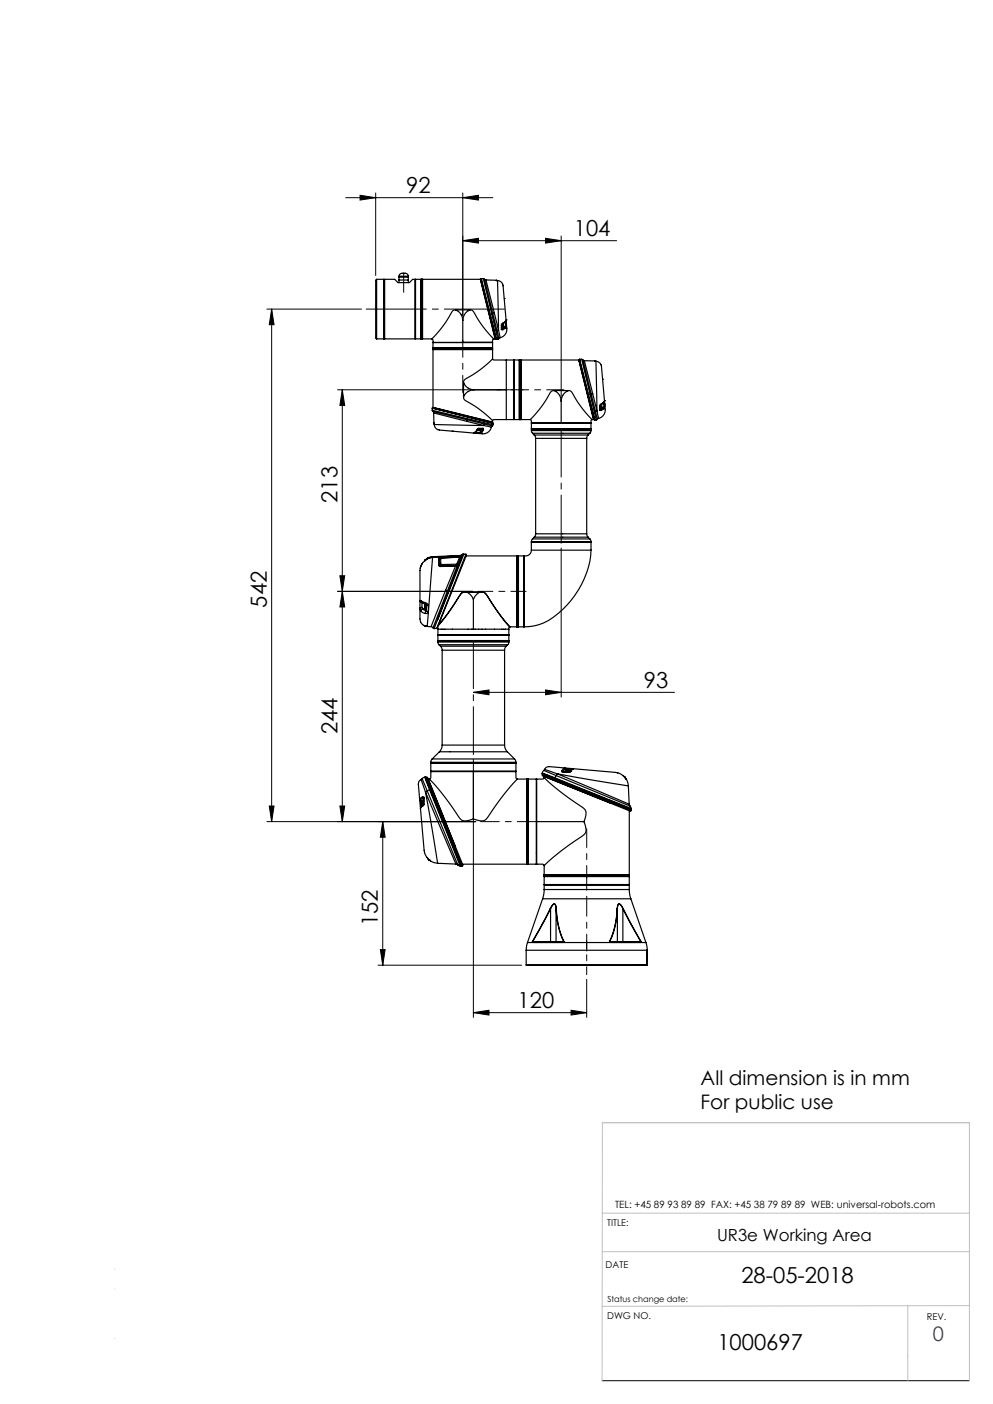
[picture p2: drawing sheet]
<svg xmlns="http://www.w3.org/2000/svg" width="210mm" height="297mm" viewBox="0 0 210 297" stroke-linecap="round" stroke-linejoin="round" font-family="sans-serif">
<g fill="none" stroke="#000" stroke-width=".21">
<path d="M73.1 41.8h31.1M76.1 41.3l3.3 .5-3.3 .5zM79.4 40.8v17.5M97.9 41.8l3.3-.5v1zM97.9 40.8v26M97.9 50.9l3.3-.5v1zM97.9 50.9h32.5M115.4 50.4l3.3 .5-3.3 .5zM118.7 49.9v34M56.4 65.4h20M57.4 65.4l.6 3.3h-1.1zM57.4 65.4v108.4"/>
<path d="M71.4 82.5h35.8M72.4 82.5l.5 3.3h-1zM72.4 82.5v91.3M118.7 115.9v31.6M71.4 125.1h28.6M71.9 121.8h1l-.5 3.3zM72.4 125.1l.5 3.3h-1zM100.1 146.5l3.3-.5v1zM100.1 146.5h42.5M115.4 146l3.3 .5-3.3 .5zM56.4 173.8h44.2M56.9 170.5h1.1l-.6 3.3z"/>
<path d="M71.9 170.5h1l-.5 3.3zM80.9 173.8v30.4M80.9 173.8l.6 3.3h-1.1zM100.1 160.6v54.6M79.9 204.2h30.4M80.4 200.9h1.1l-.6 3.3zM100.1 214.2l3.3-.5v1zM100.1 214.2h24M120.8 213.7l3.3 .5-3.3 .5zM124.1 207.2v8M127.3 292.1h77.7"/>
</g>
<path d="M127.4 256.6h77.7M24.3 272.7h.1M24.3 268.5h.1M127.4 264.8h77.6M192 276.2v15.8M205.1 276.2l-77.8 .1M24.3 283.2h.1M127.3 292.1l.1-54.6h77.6v54.6" fill="none" stroke="#c0c0c0" stroke-width=".21"/>
<path d="M106.7 65.4h-29.3" fill="none" stroke="#000" stroke-width=".21" stroke-dasharray="15.2 1.3 1.3 1.3" stroke-dashoffset="2.5"/>
<path d="M85.4 57.8v2M85.4 61.8v-2" fill="none" stroke="#000" stroke-width=".21" stroke-dasharray="15.2 1.3 1.3 1.3"/>
<path d="M97.9 83v-11.1M108.2 82.5h11.1" fill="none" stroke="#000" stroke-width=".21" stroke-dasharray="15.2 1.3 1.3 1.3" stroke-dashoffset="11.6"/>
<path d="M105.1 82.5h5.5" fill="none" stroke="#000" stroke-width=".21" stroke-dasharray="15.2 1.3 1.3 1.3" stroke-dashoffset="14.4"/>
<path d="M111.2 125.1h-10.2" fill="none" stroke="#000" stroke-width=".21" stroke-dasharray="15.2 1.3 1.3 1.3" stroke-dashoffset="12"/>
<path d="M100.1 159.6v-24.1" fill="none" stroke="#000" stroke-width=".21" stroke-dasharray="15.2 1.3 1.3 1.3" stroke-dashoffset="5.1"/>
<path d="M118.7 114.9v-24.2" fill="none" stroke="#000" stroke-width=".21" stroke-dasharray="15.2 1.3 1.3 1.3" stroke-dashoffset="5"/>
<path d="M113.4 173.8h-11.8M124.1 187.1v-11.8" fill="none" stroke="#000" stroke-width=".21" stroke-dasharray="15.2 1.3 1.3 1.3" stroke-dashoffset="11.3"/>
<path d="M124.1 206.2v-7.2" fill="none" stroke="#000" stroke-width=".21" stroke-dasharray="15.2 1.3 1.3 1.3" stroke-dashoffset="13.6"/>
<path d="M124.1 201.2v-11" fill="none" stroke="#000" stroke-width=".21" stroke-dasharray="15.2 1.3 1.3 1.3" stroke-dashoffset="11.7"/>
<path d="M124.1 190.2v-5" fill="none" stroke="#000" stroke-width=".21" stroke-dasharray="15.2 1.3 1.3 1.3" stroke-dashoffset="14.7"/>
<g fill="#000">
<path d="M76.1 41.3l3.3 .5-3.3 .5zM97.9 41.8l3.3-.5v1z"/>
<path d="M115.4 50.4l3.3 .5-3.3 .5zM97.9 50.9l3.3-.5v1z"/>
<path d="M57.4 65.4l.6 3.3h-1.1zM56.9 170.5h1.1l-.6 3.3z"/>
<path d="M72.4 82.5l.5 3.3h-1zM71.9 121.8h1l-.5 3.3z"/>
<path d="M100.1 146.5l3.3-.5v1zM115.4 146l3.3 .5-3.3 .5z"/>
<path d="M71.9 170.5h1l-.5 3.3zM72.4 125.1l.5 3.3h-1z"/>
<path d="M80.4 200.9h1.1l-.6 3.3zM80.9 173.8l.6 3.3h-1.1z"/>
<path d="M120.8 213.7l3.3 .5-3.3 .5zM100.1 214.2l3.3-.5v1z"/>
</g>
<g fill="none" stroke="#000" stroke-width=".25">
<path d="M79.6 59.1v12.6M79.6 59.1a2.62 2.62 0 0 0-.2 1.9v8.8a2.62 2.62 0 0 0 .2 1.9M79.6 59.1h1.5M81.1 59.1v12.6M81.1 59.1h.1M81.2 59.1h.1M81.2 59.1v12.5M81.3 59.1v12.5M81.3 59.1v12.6M81.3 59.1h2.2l.7 .7h2.4l.7-.7h.5v12.6h-6.5M81.3 59.1h.1M84.4 59.2h2"/>
<path d="M84.4 58.6h2M84.4 58.4h1.9M84.4 58.4v1.4M85 57.8a.6 .6 0 0 0-.6 .6M85 57.8h.8M85.8 57.8a.6 .6 0 0 1 .5 .6M86.3 58.4v1.4M87.8 59.2h.1M87.9 59.1v12.6M87.9 59.1h1.1M89 59.1v12.6M89 59.2h.1"/>
<path d="M89.1 59.1v12.6M89.1 59.1h.1M89.3 59.1l-.1 12.5M89.3 59.1v12.6M89.3 59.1h12.3M89.3 59.1v12.6zM101.6 59.1l3.2 12.5M101.6 59.1h.1M101.6 59.1l3.1 12.6M101.7 59.2h.1M101.7 59.3l3.1 12.2M101.8 59l3.1 12.8"/>
<path d="M102.2 58.9l.3 .2M102.2 58.9l1.8 7.5M102.2 58.9l-.4 .1 3.2 12.8M102.5 59.1l1.7 7.2M102.5 59.1l.2 .1 2.3 .1M102.8 59.2l1.7 7M102.8 59.2h.1M105 59.3h.1M105 59.3l.2 .1M105.2 59.4a1.51 1.51 0 0 1 1.3 1.9l.5 6.5-.2 .2M105.2 59.4l.2 10.4M79.6 71.7h1.5"/>
<path d="M81.2 71.6h.1M81.2 71.6l-.1 .1M81.3 71.6v.1M87.8 71.6h.1M87.9 71.7h1.1M89 71.6h.1M89.2 71.6l.1 .1M89.2 71.6l-.1 .1M89.3 71.7h2M91.3 71.7l.3 .2v.5M91.6 73.6h12.6M91.6 73.7h12.6"/>
<path d="M91.6 73.9h12.6zM91.6 72.5h12.6M91.6 73.9h12.6M91.6 73.7v.1M91.6 72.5v1.1M91.6 73.9v12.3M91.6 73.8v.1M91.6 73.8h12.5M91.7 72.4h.1M91.7 73.6v.1M96.3 65.5l.6 .4a2.4 2.4 0 0 1 1 1.9M96.3 65.5a1.05 1.05 0 0 0-1 .9 21.3 21.3 0 0 1-4 5.3"/>
<path d="M96.3 65.5h3.1M97.8 72.4l-6.2 .1M97.9 67.8v4.6h6.3v-.5l.2-.2M99.4 65.5l-.6 .4a2.4 2.4 0 0 0-.9 1.9M99.4 65.5a1.03 1.03 0 0 1 1 .9 20.8 20.8 0 0 0 4 5.3M104 66.4l1.3 5.4M104.1 72.4h.1M104.1 73.6v.1M104.1 72.4l.1 .1M104.2 73.9h.1M104.2 75.9a26.3 26.3 0 0 1-6 4.5l-.2 .5M104.2 73.7l-.1 .1"/>
<path d="M104.2 72.5v1.1M104.2 73.9v2M104.2 75.9l.2 .2 2.7 .1M104.2 66.3l-.2 .1M104.2 66.3l.9 3.7M104.4 71.7h.3M104.5 66.2l-.3 .1M104.5 66.2l.9 3.6M104.8 71.6l-.1 .1M104.8 71.5l-.1 .1M104.9 71.5h-.1M104.9 71.8h.1"/>
<path d="M105.1 70l.4 1.6M105.3 71.8h-.4M105.4 69.8l-.3 .2M105.4 69.8l.4 1.6M105.5 71.6l-.2 .2M105.8 71.4l-.3 .2M106 69.6l.4 .1M106 68.8v.8M106.1 68.7l-.1 .1M106.1 68.7v.8M106.1 69.5l-.1 .1M106.2 68.6h.1"/>
<path d="M106.2 69.5l.2 .2M106.2 69.5h-.1M106.2 69.1v.4M106.3 68.5l-.2 .1M106.4 68.4l-.4 .4M106.4 68.4l-.1 .1M106.4 68.4a.49 .49 0 0 1-.2 .7l.5 .1M106.6 63.2h.1M106.7 69.2l.1 .2M106.7 69.2l-.5 .3M106.8 68l-.5 .5M106.8 68l-.4 .4"/>
<path d="M106.8 69.4l-.4 .3M106.9 68.4l-.2 .8M107 67.7h.1M107.1 76.2h1.5v12.6h-1.5M107.1 76.2v6.3M107.1 68.4a2.31 2.31 0 0 1-1.3 3M107.1 68.4v.6l-.3 .4M107.1 68.4l-.1-.6-.2 .2 .1 .4M107.1 68.4h-.2M108.6 76.2h.1M108.7 76.2v12.5M108.7 76.2v12.6"/>
<path d="M108.7 76.2h1.1M109.8 76.2l.1 12.5M109.8 76.2v12.6M109.9 76.2h.1M109.9 76.2l.1 12.6M110 76.2v12.6M110 76.2h-.1M110 76.2h.1M110.1 76.2v12.5M110.1 76.2v12.6M110.1 76.2h.1M110.1 76.2h12.3"/>
<path d="M110.2 76.2v12.6zM122.4 76.2l3.2 12.5M122.4 76.2l3.1 12.6M122.5 76.3h.1M122.5 76.3l3.1 12.3M122.6 76h.4M122.6 76l3.1 12.8M122.6 76l3.2 12.8M123 76l.6 .3M123 76l1.8 7.4M123.3 76.1l1.7 7.3M123.6 76.3l1.7 7"/>
<path d="M123.6 76.3h.1M123.6 76.3l2.2 .1M125.8 76.4h.1M125.8 76.4h.2M126 76.4a1.59 1.59 0 0 1 1.3 2l.5 6.5M126 76.4l.2 10.5M91.4 86.3v.5M91.4 86.4l12.9 3.1v.4l-5.4-1.3M91.4 86.3l12.9 3.2M91.4 86.8l.2 .2M91.4 86.8l7.5 1.8M91.6 87l.1 .4"/>
<path d="M91.6 87l7.2 1.8M91.6 86.2l12.6 3.1M91.6 86.2l12.5 3.1M91.7 86.2v.1M91.7 87.4l.1 2.1M91.7 86.3l.6 .1M91.7 86.3l12.3 3.1M91.7 86.3v.1M91.7 87.4h.1M91.7 87.4l7 1.7M91.8 89.5v.2M91.8 89.5h.1"/>
<path d="M91.8 89.5v.3M91.8 89.5v.1M91.8 89.8l10.5 .2M91.8 89.8a1.51 1.51 0 0 0 2 1.2l6.5 .6M95.6 91.2h.1M98 80.9l.4 .6a2.4 2.4 0 0 0 1.9 1M98 84a.98 .98 0 0 0 .8 1 22 22 0 0 1 5.4 4M98 80.9v3.1M98.7 89.1l3.6 .9M98.8 88.8l-.1 .3M98.8 88.8l3.7 .9M98.9 88.6l-.1 .2"/>
<path d="M100.2 91.6h.1M100.3 82.5a2.4 2.4 0 0 0-1.9 .9l-.4 .6M100.3 82.5h6.8M100.3 91.6l.5 .1M100.5 91.4l-.2 .2M100.6 91.4h-.1M100.6 91.3l-.2 .2M100.6 91.4h.1M100.8 90.9l-.3 .5M100.9 91.5l-.4-.1-.2 .2M100.9 91.5l-.1 .2M100.9 90.9l-.3 .5"/>
<path d="M100.9 90.9h-.1M101.1 90.8h.1M101.1 90.7l-.2 .2M101.1 90.7h.9M101.2 90.6l-.4 .3M101.2 90.6l-.1 .1M101.6 90.8h.3M101.6 90.7l.1 .6M101.6 90.8a.49 .49 0 0 1-.7 .2M101.7 91.3l-.8 .2M101.7 91.3l.2 .1M101.9 91.4l-.5 .3h-.6"/>
<path d="M101.9 90.8l.3 .1M101.9 90.8l-.2 .5M102 90.7l-.1 .1M102.1 90.6l.1 .3M102.1 90.6h-.9M102.1 90.6l-.1 .1M102.2 90.9l-.3 .5M102.3 90l1.6 .4a1.87 1.87 0 0 1-2.5 1.3h-.6M102.5 89.7l-.2 .3M102.5 89.7l1.6 .4M104 89.4h.1M104.1 89.3l-.1 .1"/>
<path d="M104.1 90.1l-.2 .3M104.2 89.3h-.1M104.2 89v.3M104.2 89.9l-.1 .2M107.1 88.8h-2.7l-.2 .2M107.1 82.5v6.3M108.6 88.7h.1M108.7 88.7v.1M108.7 88.8h1.1M109.9 88.7l-.1 .1M109.9 88.7h.1M110.1 88.7v.1"/>
<path d="M110.1 88.7l-.1 .1M110.1 88.8h2M112.1 88.8l.3 .2v.5h6.3M112.4 90.7h.1M112.4 91.1l.2 .6M112.4 90.7h12.6v.4M112.4 90.7h12.6M112.4 89.5h12.6M112.4 91.1h12.6M112.4 89.5v1.2M112.4 90.7v.4M112.4 89.5h.1"/>
<path d="M112.5 89.5h.1M112.5 90.7h.1M112.6 91.7h12.1M112.6 91.7l.4 .3M113 92l.3 .7M113 92h11.4M113.3 92.7h10.8M113.3 92.7v20.2M117.1 82.6l.7 .4a2.4 2.4 0 0 1 .9 1.9M117.1 82.6l-.5 .2a24.9 24.9 0 0 1-4.5 6M117.1 82.6h3.1M118.7 84.9v4.6"/>
<path d="M120.2 82.6l-.6 .4a2.4 2.4 0 0 0-.9 1.9M120.2 82.6a1.03 1.03 0 0 1 1 .9 20.9 20.9 0 0 0 4 5.3M124.1 92.7v20.2M124.4 92l-.3 .7M124.7 91.7l-.3 .3M124.8 83.4l1.3 5.4M124.9 89.5h.1M124.9 90.7h.1M125 90.7h-12.6M125 91.1l-.3 .6M125 89.5v1.2M125 83.4h-.2"/>
<path d="M125 83.4l.9 3.7M125.2 88.8h.3M125.2 88.8l-.2 .2v.5h-6.3M125.3 83.3l-.3 .1M125.3 83.3l.9 3.6M125.6 88.7l-.1 .1M125.6 88.6v.1M125.7 88.6h-.1M125.7 88.8h.1M125.9 87.1l.4 1.6M126.1 88.8h-.3M126.2 86.9l-.3 .2"/>
<path d="M126.2 86.9l.4 1.6M126.6 88.5l-.5 .3M126.8 86.7l.4 .1M126.8 85.8v.9M127 85.7l-.2 .1M127 85.7v.9M127 86.6l-.2 .1M127 85.7h.1M127.1 86.5l.1 .3M127.1 86.5l-.1 .1M127.1 86.2v.3M127.1 85.5l-.1 .2"/>
<path d="M127.2 85.4l-.4 .4M127.2 85.4l-.1 .1M127.3 85.5a.49 .49 0 0 1-.3 .7h.5M127.4 80.2h.1M127.5 86.2l.2 .3M127.5 86.2l-.4 .3M127.6 85.1l-.5 .4M127.6 85.1l-.4 .3M127.7 86.5l-.5 .3M127.7 85.5l-.2 .7M127.8 84.7h.1M127.8 84.9l-.2 .2 .1 .4"/>
<path d="M127.8 84.9l.1 .5M127.8 84.9l-.2 .2M127.9 85.4v.1a2.31 2.31 0 0 1-1.3 3M127.9 85.4v.6l-.2 .5M127.9 85.4l-.2 .1M89.3 119.1l-.4 1-.1 .6v6.3M89.8 118.7h.1M89.8 118.7l-.5 .5-.4 .8M89.8 118.6v.1M89.8 118.6h.1M90 118.3l-.2 .4M90 118.3v.2"/>
<path d="M90 118.3h.2M90.2 118.3h.1M90.3 118.3l-.5 .3M90.4 118.1l-.1 .2M90.4 118.1h.1M90.4 118v.1M90.4 118.1v.1M90.4 118.2l-.6 .4M90.4 118.2l-.1 .1M90.4 118l-.2 .3M90.5 118.1h.1M90.5 118.1h-.1"/>
<path d="M91.5 118l-.9 11.4M91.5 117.9l-1.1 .3M91.5 117.9l-1 .2M91.5 117.9h.1M91.5 117.9v.1M91.5 117.8l-1.1 .2M91.5 117.9l-1.1 .2M91.5 117.8h.1M91.5 117.8v.1M92.8 119.6l.1 .2h.3M92.8 118.2v1.4M92.9 119.5l-.1 .1"/>
<path d="M92.9 119.5l.1 .2h.2M92.9 118.2h-.1M92.9 118.2v.2M92.9 118.4v.8M92.9 119.2v.3M92.9 119.5l.3 .2M92.9 119.5h.1M92.9 118.2h.1M93 118.1l-.2 .1M93 118.1l-.1 .1M93.2 118.2v.9M93.2 118.2l-.3 .2"/>
<path d="M93.2 119.1l-.3 .1M93.2 119.1v.3M93.2 119.4h.1M93.2 119.4l-.3 .1M93.2 118.1l-.3 .1M93.2 118.1v.1M93.2 118.1h.1M93.2 118l-.2 .1M93.2 118v.1M93.2 119.7h.1M93.2 119.7v.1M93.2 119.4v.3"/>
<path d="M93.4 119.4v.3l2.8-.1M93.4 119.4h-.2M96.2 119.8h-3M96.2 119.7v.1M96.2 119.8h.1M96.2 119.7h.1M96.2 119.7h-3M96.2 119.6l.1 .1M96.2 119.6v.1M96.3 119.7l-.1 .1M96.3 119.7h.1M96.3 119.8l-2.1 5.1"/>
<path d="M96.4 119.7h.3M96.4 119.7l-.1 .1M96.6 119.4l-.4 .2M96.6 119.4h-3.2M96.7 119.7l-.4 .1M96.7 119.7l-2.1 5.3M96.9 119.3l-.2 .4M96.9 119.3l-.3 .1M97.2 117.8l-4 .2M97.2 117.9l-.6 1.5M97.2 117.9l-4 .2M97.2 117.6l-5.7 .3"/>
<path d="M97.2 117.6h.1M97.2 117.6l.1-.1-5.8 .3M97.2 117.9h.1M97.2 117.6l-.1 .2M97.5 117.7l-.3 .1M97.5 117.7l-.6 1.6M97.5 117.7l-.3 .2M97.5 117.6v.1M97.5 117.6l-.1 .1M97.6 117.4l-.1 .2M97.6 117.4l-.4 .2M97.7 117.3l-.4 .2"/>
<path d="M97.7 117.3l-.1 .1M97.9 117.2l-3.1 7.9M98.1 117.2l-5.5 13.9M98.1 117.2l-.4 .1M98.1 117.2h.4M98.5 117.2l-3.1 7.9M98.5 117.2l.2 .2-.1 .2-6.1 15.3-.7 .1M98.6 117.6h10.7M109.2 117.6v15zM109.3 117.6h.1M109.3 117.6v15M109.4 117.6v15"/>
<path d="M109.5 117.6v15M109.5 117.6l-.1 .1M109.5 117.7h.1M109.6 117.6v15M109.6 117.6h.1M109.6 117.6h1.2M110.8 117.6h.1M110.8 117.6v15M110.8 117.7h.1M112.4 116.4h12.6M112.4 116.4a1.25 1.25 0 0 1-1.5 1.2v15a10.7 10.7 0 0 0 8.2-3.8 18.9 18.9 0 0 0 5.9-12.4M112.4 114.6h12.6"/>
<path d="M112.4 114.6v.1M112.6 114l-.2 .6M112.6 114h12.1M113 113.6h11.4M113 113.6l-.4 .4M113.3 112.9l-.3 .7M113.3 112.9h10.8M124.1 112.9l.3 .7M124.4 113.6l.3 .4M124.7 114l.3 .6M125 114.6v1.8M125 114.7h-12.6v1.7"/>
<path d="M88.8 128.7v.4a4.9 4.9 0 0 0 .3 2.8l.4 .3 .8 .3M88.8 127l.4 .2M88.8 127l.1 .3 .3 .2M88.8 128.7l.2 .6M88.8 127v1.7M89 129.3l.9 .5M89.2 127.2l.7 .3M89.2 127.2l.1 .3M89.2 127.4l.1 .1M89.2 128.5l.2 .3M89.2 127.5v1M89.2 128.5l-.4 .2"/>
<path d="M89.3 127.5l.7 .3M89.4 128.8l-.4 .5M89.4 128.8l.7 .4M89.6 132.3l.7 .2M89.8 127.7v.1a.72 .72 0 0 0 .1 .9h.1M89.9 132.4l.4 .1M89.9 127.5l.5 .3 .2 .3M89.9 127.5l.1 .3M90 127.8v.9M90 128.7h.2l-.8 .1M90 127.8l.2 .1M90.1 129.2l-.2 .6"/>
<path d="M90.1 129.2h.1M90.1 128.7v.5M90.2 129.2l.4 .3M90.2 127.9l.4 .2M90.2 129.2l.4 .2M90.2 127.9v1.3M90.2 129.2h.1M90.3 132.5l.9 .1M90.3 132.5h.1M90.6 128.1v1.3M90.6 129.5l-.2 .2-.5 .1M90.6 129.5l-.3 3"/>
<path d="M90.6 129.4v.1M90.6 129.4h.1M91.2 132.6l.4 .2M91.6 132.8l.2 .2M92.5 132.7l.1 .4M92.6 131.1l-.8 1.9M92.6 135.8l.2 .6M92.6 135.5h15M92.6 134.4h15M92.6 133.1h15M92.6 133.1v1.2h15v-1.2M92.6 135.8v-.2h15v.2"/>
<path d="M92.6 135.8h15M92.6 134.4v1.1M92.7 134.3h.1M92.7 135.5v.1M92.8 136.4h14.6M92.8 136.4l.4 .3M93.2 136.7l.3 .8M93.2 136.7h13.9M93.5 137.5h13.2M93.5 137.5v20.1M94.2 124.9l.4 .1M94.2 124.9l-3 7.7"/>
<path d="M94.6 125l.2 .1M94.6 125l-3 7.8M94.8 125.1l-2.2 6M95.4 125.1l-3 7.8M95.4 125.1h.2M95.4 125.1h-.6M98.8 125.3h.1M98.8 125.3a1.23 1.23 0 0 0-1.5 .6 43.9 43.9 0 0 1-4.6 6.3M98.8 125.3h2.7M98.8 125.3a2.65 2.65 0 0 1 1.3 1.5M98.8 125.3h-.8l-.6 .4-2.8 4.3-1.9 2.3M100.1 126.8v6.3"/>
<path d="M101.5 125.3h.1M101.5 125.3a2.65 2.65 0 0 0-1.4 1.5M101.5 125.3a1.35 1.35 0 0 1 1.7 .9 27.5 27.5 0 0 0 4.6 6.4M101.5 125.3h.7l.6 .4a40.9 40.9 0 0 0 4.9 6.8l.1 .1M106.7 137.5v20.1M107.1 136.7l-.4 .8M107.4 136.4l-.3 .3M107.6 134.3h.1M107.6 135.5v.1M107.6 135.8l-.2 .6M107.6 134.4v1.1M107.8 132.6l-.2 .1v.4"/>
<path d="M107.8 132.6h1.5M109.4 132.6h-.1M109.4 132.5l.1 .1M109.5 132.5h.1M109.6 132.6h.1M109.6 132.6h1.2M110.8 132.6h.1M110.8 132.5h.1M92.9 159h14.4M92.9 159l-1.5 1.5M93.5 157.6l-.1 .8-.5 .6M93.5 157.6h13.2"/>
<path d="M106.7 157.6l.2 .8 .4 .6M107.3 159l1.5 1.5M88.8 169.2v.1M88.8 169.2l.2 .2M88.8 169.3l.2 .1M88.8 169.3l.1 1.7M88.9 171l.8 8.9 .2 .7 .4 .8M89 170.9l-.1 .1M89 169.4h.6l-.2 .1M89 169.4h.1M89 169.4l.1 1.2M89 170.8v.1"/>
<path d="M89 170.8l-.1 .2M89 164.9a1.81 1.81 0 0 0-.4 2l.2 2.4M89.1 164.9l.9 2.6M89.3 164.7l-.3 .2M89.3 170.6l-.3 .3M89.4 168.6l.3 .1M89.4 168.6l-.4 .2-.2 .4M89.4 168.6l.1 .2M89.4 169.5h-.1a.72 .72 0 0 0-.1 .9l.1 .1M89.4 169.5v.9M89.4 170.4l-.4 .4M89.4 170.4l-.1 .2"/>
<path d="M89.5 168.8l-.5 .6M89.5 168.8v.7M89.6 170.2l-.2 .2M89.6 168.8v1.4M89.6 168.8h-.1M89.7 170.2l-.4 .4M89.7 170.2h-.1M89.7 168.7v1.5M89.7 168.7l-.1 .1M89.8 164.4l-.5 .3 1.1 2.6M89.8 164.4l1 2.7M89.9 164.4l7.6 18.8h.2"/>
<path d="M89.9 164.4h.2M89.9 164.4h-.1M90 167.5l2.6 15.1-.8-.1-.8-.4M90 167.5l6.4 15.3M90.1 164.4h.2M90.1 164.4l1.1 2.9M90.3 164.4l7.4 18.8M90.3 164.4l7.6 18.6M90.4 167.3l-.4 .2M90.4 167.3l6.4 15.6M90.6 164.8h-.1M90.6 164.8l5.7 14.2"/>
<path d="M90.6 164.8h.2M90.8 164.8a48.6 48.6 0 0 1 6.5 8.4 1.83 1.83 0 0 0 2.3 .2l.5-.2M90.8 167.1l6.5 16.1-.5-.3M90.8 167.1l-.4 .2M91.1 163.2v1.3l-.3 .3M91.1 161.5h18M91.1 163.1h18M91.1 161.3v.1h18v-.1M91.1 161.3h18M91.1 161.5v1.6M91.1 163.2h9M91.2 161.4h.1"/>
<path d="M91.2 163.2h.1M91.2 167.3h.1M91.2 167.3l6.5 15.9M91.4 160.5l-.3 .8M91.4 160.5h17.4M100.1 163.2h9v1.3l.3 .3M100.1 163.2v10M108.8 160.5l.3 .8M109 161.4h.1M109 163.2h.1M109.1 161.5v1.6M109.4 164.8a52.3 52.3 0 0 0-6.7 8.6 1.95 1.95 0 0 1-2 0l-.6-.2"/>
<path d="M109.4 164.8h2M111.4 164.8v18zM111.4 164.8h.1M111.4 164.8v18M111.5 164.8v18M111.6 164.8v18M111.6 164.8l-.1 .1M111.6 164.9h.1M111.7 164.8v18M111.7 164.8h.1M111.7 164.8h1.7M113.4 164.8l.1 .1"/>
<path d="M113.4 164.8v18M113.5 173.8v9h1.3l.3 .3M113.5 173.8h10M114.7 163.6l18.7 7.6 .1 .2M114.7 163.8l.1 .3M114.7 163.8l2.9 1.1M114.7 163.5v.1M114.7 163.6v.2M114.7 163.5l2.6 1M114.7 164h.1M114.7 164l18.8 7.4M114.8 164.1l18.5 7.5 .2-.2"/>
<path d="M115 163l2.6 1.1M115.1 164.3l14.1 5.7M115.1 164.3v.2M115.1 164.5l-.3 .3h-1.3v9M115.1 164.5a43 43 0 0 0 8.3 6.5 1.74 1.74 0 0 1 .3 2.3l-.2 .5M115.1 164.2v.1M115.2 162.7l-.5 .8M117.3 164.5l16.2 6.5M117.6 164.9h.1M117.6 164.9l13 5.3M117.6 164.1l-.3 .4M117.6 164.1l15.6 6.4"/>
<path d="M117.8 163.7l15.1 2.6-.5-1.6M117.8 163.7l15.3 6.4M117.8 163.7l-.2 .4M118.8 163.1l.2 .3M118.8 163.1l.3 .1M119.1 163.3l-.1 .1M119.1 163.3h1.4M119.1 163.2v.1M119.1 163.2h.6M119.5 162.5h.1M119.5 162.5l-.3 .1-.4 .5M119.5 162.5l.1 .2"/>
<path d="M119.5 162.5l-2.3-.2a1.81 1.81 0 0 0-2 .4l2.6 1M119.5 162.5l1.8 .1M119.6 162.5l.1 .2M119.6 162.7l.1 .6M119.6 162.7l-.5 .5M119.6 162.7h.1M119.7 162.7l1.2 .1M119.7 163.1h1M119.7 163.1v.2M120.4 163.4h-1.4M120.5 163.3l-.1 .1M120.7 163.1l-.2 .2"/>
<path d="M120.8 163l-.2-.1a.65 .65 0 0 0-.9 .2M120.9 163l-.5 .4M120.9 163l-.2 .1M121 162.6h.1M121.1 162.7h.1M121.1 162.7l-.4 .4M121.2 162.7l-.3 .3M121.2 162.7h-.1M121.3 162.6l-.1 .1M121.3 162.6l9.3 .9 .8 .3 .7 .6M123.5 173.8a2.27 2.27 0 0 1 0 2.8 51 51 0 0 0-8.4 6.5M130.6 170.2h.1"/>
<path d="M130.6 170.2l2.9 1.2M130.6 163.5h.1M131.9 164.3l.3 .2M132.1 164.4l.3 .3M132.1 164.5h.1M132.2 164.5v.1M132.3 164.7h.1M132.4 164.7h.1M132.9 166.2l.2 3.9M133 170.1l.5 .9M133.1 171.5v13.6M133.2 170.5h.1"/>
<path d="M133.5 171.4h.1M133.5 171v.2M90.3 181.4l.5 .6M90.3 181.4l.7 .7M90.8 181.8v.2M90.8 182h.1M90.8 181.9l.2 .2M91 182v.1M91 182.1h.1M92.5 182.6l3.9 .2M96.4 182.8l.4 .1M96.8 182.9h.1"/>
<path d="M97.3 183.2h.2M97.7 183.2h.1M97.8 182.8h13.6M97.9 183l-.2 .2M111.5 182.8h-.1M111.5 182.7l.1 .1M111.6 199.4l-.3 1.6M111.6 199.4h25M111.6 182.7h.1M111.7 182.8h.1M111.7 182.8h1.7M112.6 199.2l.1 .2"/>
<path d="M112.6 199.2h.1M112.6 199.2h3.8M112.6 199.2l.1 .1M112.7 199.4h6.2M112.7 199.3h6.3M112.7 199.3v.1M113.5 182.7l-.1 .1M114.8 190.1h18.6M114.8 190.1l-3.2 9.3M115.1 185.1l17.9 .1M115.1 188.2l-.3 1.9M115.1 187.1h18"/>
<path d="M115.1 185.1h18zM115.1 185.3h18M115.1 188.2v-1h18v1M115.1 185.1h18M115.1 188.2h18M115.1 185.4h18M115.1 183.1v2M115.1 185.4v1.7M115.1 185.4h.1M115.1 185.2v.1M115.3 185.3v.1M115.3 187.2h.1"/>
<path d="M116.4 192.2l.5-.8 .4-.2 .2 .3 .1 .7M116.4 192.2l-3.8 7M116.4 192.2h.1M116.4 192.2l.5-.8 .4-.2 .2 .4 .1 .6M116.4 199.2h1.2M116.4 199.2v.1M116.4 192.2v7M117.6 199.2h1.6M117.6 199.2l-.1 .1M117.6 192.2a18.1 18.1 0 0 0 1.6 7M117.6 192.2v7M117.6 192.2a17.8 17.8 0 0 0 1.7 7"/>
<path d="M117.6 192.2h.1M119 199.3l-.1 .1M119.2 199.2l-.2 .1M119.3 199.2l-.4 .2M119.3 199.2h-.1M128.9 199.2l.3 .2M128.9 199.2h.1M128.9 199.2h1.7M128.9 199.2l.3 .1M129.2 199.3v.1M129.2 199.3h6.2M129.2 199.4h6.3"/>
<path d="M130.5 192.2l.3-1a1.01 1.01 0 0 1 1 1M130.5 192.2a17.7 17.7 0 0 1-1.6 7M130.5 192.2h.1M130.6 199.2l.1 .1M130.6 192.2a17.6 17.6 0 0 1-1.7 7M130.6 192.2l.2-.9a.96 .96 0 0 1 .9 .9M130.6 199.2h1.1M130.6 192.2v7M131.7 199.2v.1M131.7 192.2l3.8 7M131.7 199.2h3.8M131.7 192.2v7"/>
<path d="M131.8 192.2l3.8 7M131.8 192.2h-.1M132.9 185.3v.1M132.9 187.2h.1M133 185.2l.1 .1M133.1 185.1l-.1 .1M133.1 188.2l.3 1.9M133.1 185.4v1.7M133.4 190.1l3.2 9.3M135.4 199.3l.1 .1M135.5 199.2l-.1 .1M135.6 199.2l-.1 .2"/>
<path d="M135.6 199.2h-.1M136.6 199.4l.3 1.5M111.3 204.1h25.4M111.3 201h25.6M111.3 201v3.1M134.5 204.2h.1M134.6 204.2h2.3M134.6 204.2h.1M136.8 204.1h.1M136.8 204.1h-.1M136.8 204h.1M136.8 203.8h.1"/>
<path d="M136.9 201l-.1 3.1M136.9 204.1h.1M136.9 204v.1M136.9 203.8v.2M136.9 201v2.8M136.9 204.1v.1M136.9 201h.1M136.9 200.9v.1M136.9 201v2.7M136.9 203.7v.1M136.9 203.7v.4"/>
</g>
<g font-size="4.7">
<text x="85.9" y="40.8">92</text>
<text x="121.4" y="49.9">104</text>
<text x="71.4" y="106.4" transform="rotate(-90 71.4 106.4)">213</text>
<text x="56.4" y="128.5" transform="rotate(-90 56.4 128.5)">542</text>
<text x="136.2" y="145.4">93</text>
<text x="71.4" y="155.3" transform="rotate(-90 71.4 155.3)">244</text>
<text x="79.9" y="195.9" transform="rotate(-90 79.9 195.9)">152</text>
<text x="109.5" y="213.2">120</text>
<text x="156.8" y="271.4">28-05-2018</text>
<text x="151.7" y="285.5">1000697</text>
</g>
<g font-size="4.2">
<text x="148.2" y="229.5">All dimension is in mm</text>
<text x="148.2" y="234.7">For public use</text>
</g>
<text font-size="4.2" fill="#004080" x="197.3" y="283.6">0</text>
<text font-size="3.5" x="151.6" y="262.6">UR3e Working Area</text>
<text font-size="2.1" x="130.1" y="255.5">TEL: +45 89 93 89 89 FAX: +45 38 79 89 89 WEB: universal-robots.com</text>
<g font-size="2">
<text x="128.4" y="259.3">TITLE:</text>
<text x="128.1" y="268.2">DATE</text>
<text x="128.4" y="279.1">DWG NO.</text>
<text x="196" y="279.3">REV.</text>
</g>
<text font-size="1.8" x="128.5" y="275.5">Status change date:</text>
</svg>
